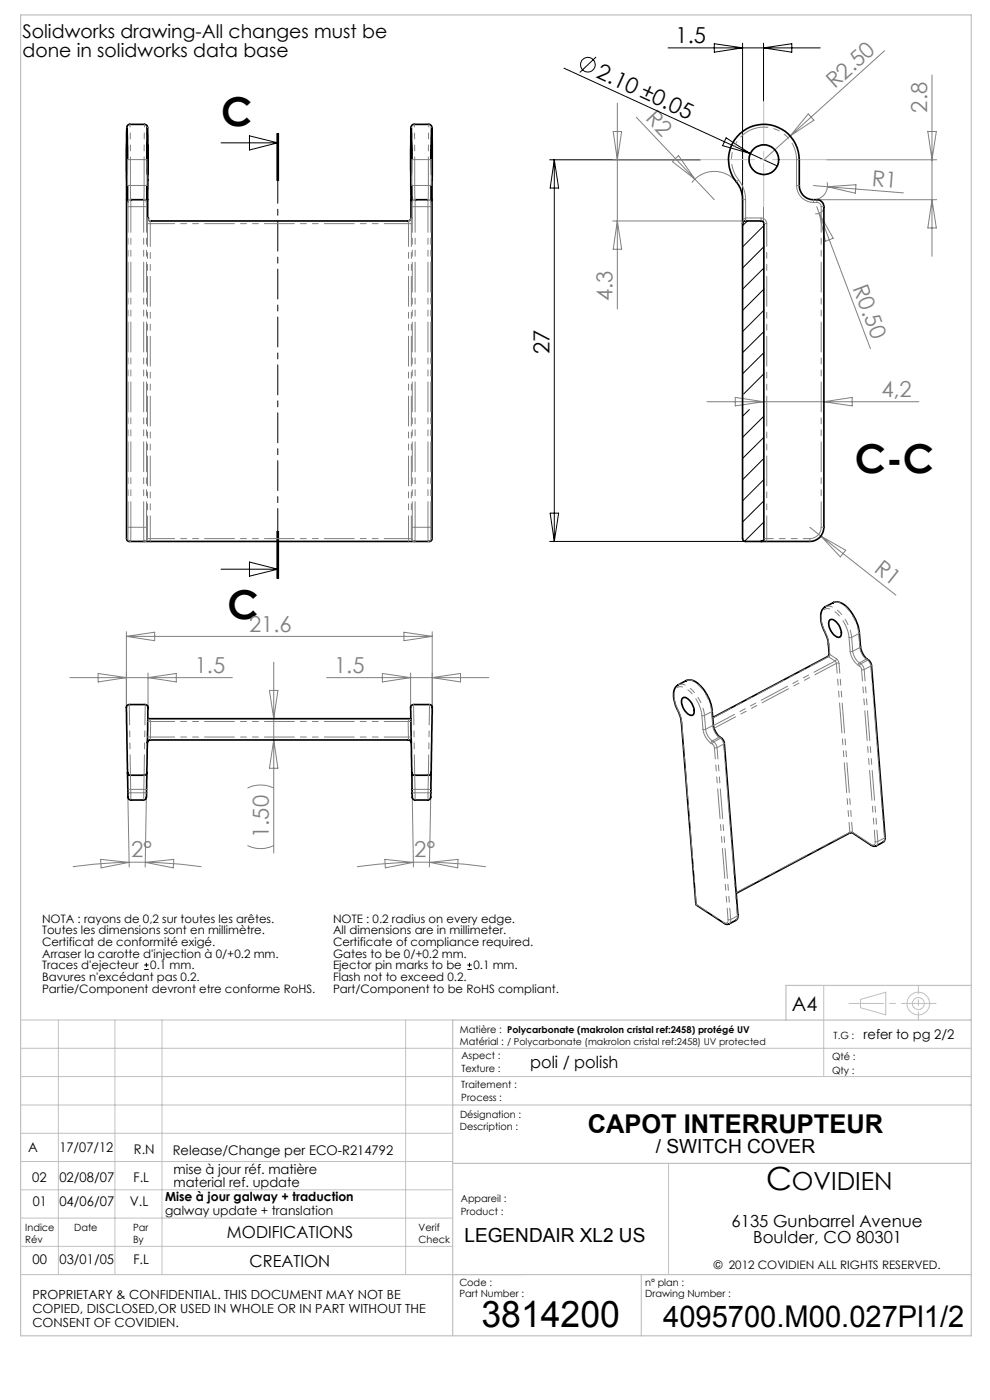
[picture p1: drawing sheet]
<svg xmlns="http://www.w3.org/2000/svg" width="210mm" height="297mm" viewBox="0 0 210 297" stroke-linecap="round" stroke-linejoin="round" font-family="sans-serif">
<g fill="none" stroke="#000" stroke-width=".21">
<path d="M119.6 14.5l39.5 18.1M126.4 12.1l-3.4 3.3M141.7 10.2h32.3M151.5 9.3l6 .9-6 .9zM157.5 9.2v38.3M162 9.2v12.3M162 10.2l6-.9v1.8zM46.9 30.3h12M52.9 28.8l6 1.5-6 1.5zM58.7 28.3v10M58.9 28.3v10M59.1 28.3v10"/>
<path d="M116.6 33.9h32M117.6 33.9v81M117.6 33.9l.9 6h-1.8zM154 29.2l5.1 3.4-5.8-1.7zM159.1 32.6l5.8 2.6M158.5 46.9l-1 1M162 47.9l-4.5 4.5M162 52.3l-4.5 4.6M162 56.9l-4.5 4.4M162 61.3l-4.5 4.6M162 65.8l-4.5 4.5M162 70.3l-4.5 4.5"/>
<path d="M162 74.8l-4.5 4.5M162 79.3l-4.2 4.3M159 86.9l-1.5 1.4M162 88.3l-4.5 4.5M162 92.8l-4.5 4.5M162 97.3l-4.5 4.5M52.9 119.2l6 1.6-6 1.4zM58.7 112.7v10M58.9 112.7v10M59.1 112.7v10zM116.6 114.9h41.6M116.7 108.9h1.8l-.9 6z"/>
<path d="M162 101.7l-4.5 4.6M162 106.3l-4.5 4.4M162 110.7l-4.1 4.1M46.9 120.8h12M30.6 205.7h.9M30.6 204.7h.9M31 204.3v.9M99.1 205.7h1M99.1 204.7h1M99.6 204.3v.9"/>
<circle cx="124.7" cy="13.7" r="1.56"/>
</g>
<g fill="none" stroke="#c0c0c0" stroke-width=".21">
<path d="M4.4 216.4h91.6M12.4 216.4v54M24.4 216.4v54M34.4 216.4v54M86 216.4v54M174.7 209.1v19.3M182.5 212l5.4-1.5v4.8l-5.4-1.5zM4.4 222.4h201.6M4.4 228.4h201.6M4.4 234.4h91.6M4.4 240.4h91.6M4.4 246.4h91.6"/>
<path d="M4.4 252.4h91.6M4.4 258.4h91.6M141.8 246.8v23.6M4.4 264.4h91.6M4.4 270.4h106.2"/>
<circle cx="162" cy="33.9" r="3.2"/>
<circle cx="194.8" cy="212.9" r="1.26"/>
<circle cx="194.8" cy="212.9" r="2.4"/>
</g>
<g fill="none" stroke="#808080" stroke-width=".21">
<path d="M187.6 10.8l-25.6 23.1M197.7 15.9v38.5M130 33.9h18.6M130.1 27.9h1.8l-.9 6zM131 21.9v43.6M135 24.9l12.4 13.1M142.6 34.3l1.3-1.3 3.5 5zM147.4 38l4.1 4.4M156.2 38.6a6 6 0 0 0-9.4 .1M171.5 24.2l1.1 1.3-5 3.4zM172.5 39.4l3 .2M175.3 33.9h23.4"/>
<path d="M175.4 38.7a2.98 2.98 0 0 1-2.9 3.7M175.5 39.6l16.1 1.3M175.5 39.6l6.1-.4-.2 1.8zM196.8 27.9h1.8l-.9 6zM130 46.9h28.2M131 46.9l.9 6h-1.8zM162 43.9v42.3M173.2 42.4h25.5M173.2 43.8l.6 1.5M173.8 45.3l10.8 28.7M173.8 45.3l2.9 5.2-1.6 .7zM174.8 43.8a1.5 1.5 0 0 1-1.9 1.5"/>
<path d="M197.7 42.4l.9 6h-1.8zM150 85.2h44.9M156 84.3l6 .9-6 .9zM174.8 85.2l6-.9v1.8zM171.8 111.9l18.2 14.4M174.1 113.7l5.3 3-1.1 1.4zM26.8 134v16.1M26.8 135h64.9M26.8 135l6-.9v1.8zM85.7 134.1l6 .9-6 .9zM91.7 134v16.1M14.8 143.8h34.5"/>
<path d="M20.8 142.9l6 .9-6 .9zM31.4 142.8v7.3M31.4 143.8l6-.9v1.8zM57.2 146.5h1.7l-.8 6zM58.1 140.5v40.5M58.1 157l.8 6h-1.7zM69.3 143.8h34.4M81.1 142.9l6 .9-6 .9zM87.1 142.8v7.3M91.7 143.8l6-.9v1.8zM27.1 169.1l.3 14.8M31 169.1l-.2 14.8"/>
<path d="M52.5 179.4a6.4 6.4 0 0 0 5.6 0M52.5 167.2a6.4 6.4 0 0 1 5.6 0M87.5 169.1l.2 14.8M91.4 169.1l-.3 14.8M21.3 182.3l6.1 .6-6 1.2zM27.4 182.9h3.4M27.4 182.9a101.7 101.7 0 0 0-11.9 1M30.8 182.9l6.1-.6-.1 1.8zM30.8 182.9a101.7 101.7 0 0 1 12 1M81.6 182.3l6.1 .6-6 1.2zM87.7 182.9h3.4M87.7 182.9a101.7 101.7 0 0 0-12 1"/>
<path d="M91.1 182.9a101.7 101.7 0 0 1 11.9 1M91.1 182.9l6.1-.6-.1 1.8z"/>
</g>
<path d="M58.9 28.3v94.4" fill="none" stroke="#000" stroke-width=".21" stroke-dasharray="6.3 1.3 1.3 1.3" stroke-dashoffset="1.7"/>
<path d="M180.1 212.9h18.5" fill="none" stroke="#c0c0c0" stroke-width=".21" stroke-dasharray="30.5 1.3 1.3 1.3" stroke-dashoffset="23.2"/>
<path d="M194.8 209v7.4" fill="none" stroke="#c0c0c0" stroke-width=".21" stroke-dasharray="30.5 1.3 1.3 1.3" stroke-dashoffset="28.7"/>
<path d="M162 43.9v-22.4" fill="none" stroke="#c0c0c0" stroke-width=".21" stroke-dasharray="30.5 1.3 1.3 1.3" stroke-dashoffset="21.2"/>
<path d="M148.6 33.9h26.7" fill="none" stroke="#c0c0c0" stroke-width=".21" stroke-dasharray="30.5 1.3 1.3 1.3" stroke-dashoffset="19"/>
<path d="M4.4 3.2h201.6v280.2h-201.6zM206 216.4h-110v67M206 209.1h-39.3v7.3M96 234.4h110M96 246.8h110M96 270.4h110M136 270.4v13" fill="none" stroke="#c0c0c0" stroke-width=".25"/>
<g fill="none" stroke="#000" stroke-width=".35">
<path d="M26.9 30.7v6.3zM26.9 27.1l-.1 87.2a.55 .55 0 0 0 .6 .6h63.7a.55 .55 0 0 0 .6-.6l-.1-87.2M27.1 39.4v3.5M31.2 39.4l-.1 3.5M31.3 27l-.1 6.9M31.3 30.7v6.3zM31.3 27a.63 .63 0 0 0-.6-.6h-3.2l-.5 .2-.1 .4 .2 6.9M31.3 27.1v19.2M87.2 27l.2-.5 .4-.1h3.2a.56 .56 0 0 1 .6 .6M87.2 27.1v19.2M87.2 30.8v6.2zM87.2 27l.1 6.9"/>
<path d="M87.3 39.4l.1 3.5M91.4 39.4v3.5M91.5 27l-.1 6.9M91.6 30.7v6.3zM157 28.4a7.5 7.5 0 0 1 8-1.4 7.5 7.5 0 0 1 4.5 6.9v5.5a3.1 3.1 0 0 0 3.7 3 1.51 1.51 0 0 1 1.6 1.4v68.1a2.95 2.95 0 0 1-3 3h-13.6a.56 .56 0 0 1-.7-.6v-71.9a6.3 6.3 0 0 0-1.8-4.5 7.5 7.5 0 0 1 1.3-9.5zM27.7 42.4h.1M27.7 42.4h2.8M30.5 42.4h.1M31.3 46.3h.1M31.3 46.3a.6 .6 0 0 0 .6 .6M31.9 46.9h54.7M87.2 46.3h.1"/>
<path d="M87.2 46.3a.6 .6 0 0 1-.6 .6M88 42.4h.1M88 42.4h2.8M157.5 47.5a.56 .56 0 0 1 .7-.6h3.2a.55 .55 0 0 1 .6 .6v66.8a.55 .55 0 0 1-.6 .6M175 128.8a2.1 2.1 0 0 0-.9 2.3 16.9 16.9 0 0 0 1.5 4.7l.3 3-.1 .4-24.6 13M175 128.7l1.8-.9a2.77 2.77 0 0 1 3.1 1.2 9.3 9.3 0 0 1 2.4 5.2l.2 3a4.3 4.3 0 0 0 2 3.1l.4 .8 2.8 36.5-.2 1-1.6 .9M176 131.5a1.27 1.27 0 0 1 1.7 .8 2.58 2.58 0 0 1 .6 2.8 1.34 1.34 0 0 1-1.7-.8 2.54 2.54 0 0 1-.6-2.8zM31.3 157.6a.6 .6 0 0 1 .6-.6h54.7a.6 .6 0 0 1 .6 .6M31.4 152.5h55.7M143.5 145.5l2.1-1.1a2.71 2.71 0 0 1 3.1 1.2 9.3 9.3 0 0 1 2.4 5.2l.2 2.9a4.4 4.4 0 0 0 2 3.1l.3 .7 2.9 36.6v.7l-.3 .3-2 1-.5-.1-6.1-4.2-3.1-38.6-.4-1.8a6.8 6.8 0 0 1-.9-5.4zM144.8 148.1a1.24 1.24 0 0 1 1.7 .7 2.58 2.58 0 0 1 .5 2.8 1.38 1.38 0 0 1-1.7-.7 2.47 2.47 0 0 1-.5-2.8zM145.6 144.4h.1"/>
<path d="M27.1 163.9l-.3-12.6a1.9 1.9 0 0 1 .3-1.7l3.7-.1a.75 .75 0 0 1 .6 1l-.2 13.4M27.1 163.9a.55 .55 0 0 0 .6 .6h2.9a.55 .55 0 0 0 .6-.6M27.1 163.9v4.3a1.15 1.15 0 0 0 .6 1.5h2.7a1.21 1.21 0 0 0 .7-1.5l.1-4.3M87.3 163.9l-.2-12.6a2.1 2.1 0 0 1 .2-1.7l.4-.1h3.4a.75 .75 0 0 1 .6 1l-.3 13.4M87.3 163.9a.55 .55 0 0 0 .6 .6h2.9a.55 .55 0 0 0 .6-.6M87.3 163.9l.1 4.3a1.21 1.21 0 0 0 .7 1.5h2.7a1.15 1.15 0 0 0 .6-1.5v-4.3M185.9 179.4l-.5 .1-.5-.1-4-2.7h-.7l-24 12.8"/>
<circle cx="162" cy="33.9" r="3.2"/>
</g>
<g fill="none" stroke="#808080" stroke-width=".21" stroke-dasharray="6.3 1.3 1.3 1.3 1.3 1.3">
<path d="M27 27h-.1M27.1 39.3v-5.4M27.7 39.3v3M27.7 39.3h-.6M27.7 39.3h2.9M27.7 33.9h-.6M27.7 33.9h2.9M27.7 33.9v5.4M30.6 39.3v-5.4M31.2 33.9v5.4M31.2 39.3h-.6M31.2 33.9h-.6"/>
<path d="M31.3 27h.1M87.3 27h-.1M87.4 39.3v-5.4M87.4 39.3h.6M87.4 33.9h.6M88 39.3v3M88 39.3h2.9M88 33.9v5.4M88 33.9h2.9M90.9 39.3v-5.4M91.5 33.9v5.4M91.5 39.3h-.6"/>
<path d="M91.5 33.9h-.6M91.6 27h.1M156.7 38.2l-.5 .4M156.7 38.2a6.6 6.6 0 0 1 1.5 4.1M169 33.9h.6M169 39.3v-5.4M169 39.3h.6M27.1 42.9h.1M27.2 43.8l-.1-.9M27.7 42.3a.6 .6 0 0 0-.6 .6M27.7 42.3l.1 1.5M27.8 43.8h-.6"/>
<path d="M27.8 43.8h2.7M30.5 43.8v-1.5M30.5 42.3l.1-3M31.1 43.8h-.6M31.1 42.9v.9M31.1 42.9a.6 .6 0 0 0-.6-.6M31.1 42.9h.1M31.3 46.2h.1M31.3 46.2v1.2M31.9 47.4h-.6M31.9 46.8a.6 .6 0 0 1-.6-.6M31.9 46.8v.6"/>
<path d="M32 46.8a.6 .6 0 0 1-.6-.6M86.7 47.4l-.1-.6M87.2 46.2h.1M87.2 46.2a.6 .6 0 0 1-.6 .6M87.3 47.4l-.1-1.2M87.3 47.4h-.6M87.4 42.9h.1M87.4 42.9a.6 .6 0 0 1 .6-.6M87.5 43.8l-.1-.9M87.5 43.8h.6M88 42.3l.1 1.5M88.1 43.8h2.7"/>
<path d="M90.8 43.8v-1.5M90.8 43.8h.6M90.8 42.3l.1-3M91.4 42.9v.9M91.4 42.9a.6 .6 0 0 0-.6-.6M91.4 42.9h.1M157.6 47.4a1.07 1.07 0 0 1 .6-1.2M158.2 46.2v.6M158.2 46.2h.1M158.2 46.2h3.2M158.2 42.3v3.9M158.2 42.3h-.6"/>
<path d="M161.4 46.2l.1 .6M162.6 47.4h-.5M162.6 47.4a1.2 1.2 0 0 0-1.2-1.2M172.6 42.9a3.6 3.6 0 0 1-3.6-3.6M172.6 42.9v-.6M173.3 42.9h-.7M173.3 42.9v-.6M174.2 43.8a.9 .9 0 0 0-.9-.9M174.2 43.8h.6M26.9 114.3h.2M27.1 114.3l.1-2.4M27.1 114.3a.6 .6 0 0 0 .6 .6"/>
<path d="M27.8 111.9h-.6M27.8 111.9l-.1 3M27.8 111.9h2.7M30.5 114.9v-3M31.1 111.9h-.6M31.1 111.9v2.4M31.1 114.3a.6 .6 0 0 1-.6 .6M31.1 114.3h.2M31.3 114.3a.6 .6 0 0 1-.6 .6M31.3 114.3h.6M31.9 114.3v.6M86.7 114.3h.6"/>
<path d="M86.7 114.3v.6M87.3 114.3h.1M87.3 114.3a.6 .6 0 0 0 .6 .6M87.4 114.3l.1-2.4M87.4 114.3a.6 .6 0 0 0 .6 .6M87.5 111.9h.6M88.1 111.9l-.1 3M88.1 111.9h2.7M90.8 111.9h.6M90.8 114.9v-3M90.8 114.9a.6 .6 0 0 0 .6-.6M91.4 111.9v2.4"/>
<path d="M91.4 114.3h.3M162.1 114.3h.5M162.6 114.3v.6M171.8 114.3a2.4 2.4 0 0 0 2.4-2.4M171.8 114.3v.6M174.2 111.9h.6M175 134.1l.5 1.1 .3 1.5M175 134.1h.1M175.7 139.3v-.1M175.7 139.3h.1M175.8 136.7l.2 2.1M175.8 136.7v-.1"/>
<path d="M175.9 138.8h.1M176 138.8h.1M176 138.8l-.3 .5M176 138.8l1.4 .9M177.4 139.7l-.3 .5M180.1 135.2h.6M180.3 138.2l-.2-3M180.3 138.2h.6M180.7 135.2l1.5-.8M180.7 135.2l.2 3M180.9 138.2l1.5-.8M180.9 138.2a3.6 3.6 0 0 0 1.4 2.4"/>
<path d="M182.3 134.2l-.1 .2M182.4 137.4l-.2-3M182.5 137.2l-.1 .2M183.7 139.8a3.8 3.8 0 0 1-1.3-2.4M184 139.8h-.3M31.4 152.5l.4 .2 .2 .4M31.9 156.4h-.6M31.9 156.4v.6M32 153.1l-.1 3.3M32 153.1h-.6M32 153.1h.1M86.6 153.1l.2-.4 .4-.2"/>
<path d="M86.6 153.1h.1M86.6 156.4v-3.3M86.7 157l-.1-.6M87.2 153.1h-.6M87.2 156.4h-.6M143.8 150.7l.5 1 .3 1.6M143.8 150.7h.1M144.6 153.3l-.1-.1M149.1 154.7l-.2-2.9M149.4 151.8h-.5M149.4 151.8l1.5-.8M149.4 151.8l.3 2.9"/>
<path d="M149.7 154.7h-.6M149.7 154.7l1.5-.8M149.7 154.7a3.6 3.6 0 0 0 1.4 2.5M150.8 157.7a4.4 4.4 0 0 1-1.7-3M151.1 157.2l-.3 .5M151.1 157.2l1.4-.8M151.1 157.2l.3 .2M151.1 150.8l-.2 .2M151.1 157.9l-.3-.2M151.2 153.9l-.3-2.9M151.3 153.7l-.1 .2M151.4 157.4l.5 .5 .2 .7"/>
<path d="M151.4 157.4l-.3 .5M151.4 157.4l1.4-.8M151.5 158.6l-.4-.7M152.1 158.6h-.6M152.1 158.6l1.4-.7M152.5 156.4a3.8 3.8 0 0 1-1.3-2.5M152.8 156.4h-.3M152.8 156.6l-.3-.2M153.1 156.6h-.3M153.5 157.9l-.3-.8-.4-.5M153.7 157.7l-.2 .2M177.1 140.2l-1.4-.9"/>
<path d="M177.4 140.7l-.3-.5M178 140.7l-.2-.5-.4-.5M178 140.7h-.6M182 141.1a4.4 4.4 0 0 1-1.7-2.9M182 141.1l.3-.5M182.3 140.6l1.4-.8M182.3 140.6l.3 .2M182.3 141.3l-.3-.2M182.3 141.3l.3-.5M182.6 140.8l.5 .5 .2 .7M182.6 140.8l1.4-.7M182.8 142l-.5-.7"/>
<path d="M182.8 142h.5M183.3 142l1.4-.7M184 140.1l-.3-.3M184.3 140.1h-.3M184.7 141.3l-.2-.7-.5-.5M184.7 141.3l.2-.2M27.7 164.5v3M27.7 167.5h-.6M27.7 167.5h2.8M27.7 167.5v.7M27.7 168.2h2.8M27.7 168.2l.1 1.5"/>
<path d="M27.7 168.2h-.6M30.5 169.7v-1.5M30.5 168.2v-.7M30.5 167.5l.1-3M31.1 168.2h-.6M31.1 167.5h-.6M87.4 167.5h.6M87.4 168.2h.6M88 164.5v3M88 167.5h2.8M88 167.5v.7M88 168.2l.1 1.5"/>
<path d="M88 168.2h2.8M90.8 169.7v-1.5M90.8 168.2v-.7M90.8 167.5l.1-3M91.4 168.2h-.6M91.4 167.5h-.6M180.3 176.6h.5M180.3 176.6l-.1 .1M180.8 176.6l3.9 2.5M180.8 176.6l.1 .1M184.7 179.1a.56 .56 0 0 0 .8 .1 .56 .56 0 0 0 .2-.7M184.7 179.1l.1 .2"/>
<path d="M185.7 178.5h.5M186.2 178.5l1.4-.7M186.2 178.5v.6l-.3 .3M187.3 178.7l.3-.4v-.5M187.6 177.8l.2-.2M147.7 191.9l-.1-.2M147.7 191.9l.1 .1M153.5 195.7a.56 .56 0 0 0 .7 .1 .56 .56 0 0 0 .2-.7M153.5 195.7l.1 .2M155 195.1h-.6M155 195.1l1.4-.8M155 195.1v.5l-.3 .4"/>
<path d="M156.1 195.2l.3-.3v-.6M156.6 194.1l-.2 .2"/>
</g>
<path d="M27.8 43.8v68.1M31.1 43.8v68.1M88.1 43.8v68.1M91.4 43.8v68.1M27.2 111.9v-68.1M30.5 111.9v-68.1M87.5 111.9v-68.1M90.8 111.9v-68.1M174.2 111.9v-68.1" fill="none" stroke="#808080" stroke-width=".21" stroke-dasharray="6.3 1.3 1.3 1.3 1.3 1.3" stroke-dashoffset=".9"/>
<path d="M31.9 47.4v66.9M87.3 47.4v66.9M162.6 47.4v66.9M31.3 114.3v-66.9M86.7 114.3v-66.9" fill="none" stroke="#808080" stroke-width=".21" stroke-dasharray="6.3 1.3 1.3 1.3 1.3 1.3" stroke-dashoffset="1.5"/>
<path d="M27.5 26.4l.2 7.5M30.6 33.9l.1-7.5M87.8 26.4l.2 7.5M90.9 33.9l.1-7.5" fill="none" stroke="#808080" stroke-width=".21" stroke-dasharray="6.3 1.3 1.3 1.3 1.3 1.3" stroke-dashoffset="5.8"/>
<path d="M86.7 47.4h-54.8M31.9 114.3h54.8M31.9 156.4h54.7M177.4 140.7l-25.9 13.8" fill="none" stroke="#808080" stroke-width=".21" stroke-dasharray="6.3 1.3 1.3 1.3 1.3 1.3" stroke-dashoffset="1.2"/>
<path d="M169 33.9a6.9 6.9 0 0 0-9.2-6.5 6.9 6.9 0 0 0-3.1 10.8" fill="none" stroke="#808080" stroke-width=".21" stroke-dasharray="6.3 1.3 1.3 1.3 1.3 1.3" stroke-dashoffset="2.7"/>
<path d="M162.6 114.3h9.2" fill="none" stroke="#808080" stroke-width=".21" stroke-dasharray="6.3 1.3 1.3 1.3 1.3 1.3" stroke-dashoffset="5"/>
<path d="M144.6 153.3l3.1 38.6" fill="none" stroke="#808080" stroke-width=".21" stroke-dasharray="6.3 1.3 1.3 1.3 1.3 1.3" stroke-dashoffset="2.9"/>
<path d="M180.1 135.2a7.9 7.9 0 0 0-3.9-5.9 1.48 1.48 0 0 0-1.6 .2 1.48 1.48 0 0 0-.4 1.5l.2 1.5 .6 1.6M148.9 151.8a7.9 7.9 0 0 0-3.9-6 1.48 1.48 0 0 0-1.6 .2 1.48 1.48 0 0 0-.4 1.6l.2 1.5 .6 1.6" fill="none" stroke="#808080" stroke-width=".21" stroke-dasharray="6.3 1.3 1.3 1.3 1.3 1.3" stroke-dashoffset="2.5"/>
<path d="M152.1 158.6l2.9 36.5M183.3 142l2.9 36.5M185.7 178.5l-2.9-36.5M187.6 177.8l-2.9-36.5M154.4 195.1l-2.9-36.5M156.4 194.3l-2.9-36.4" fill="none" stroke="#808080" stroke-width=".21" stroke-dasharray="6.3 1.3 1.3 1.3 1.3 1.3" stroke-dashoffset="3.9"/>
<path d="M147.7 191.9l5.8 3.8" fill="none" stroke="#808080" stroke-width=".21" stroke-dasharray="6.3 1.3 1.3 1.3 1.3 1.3" stroke-dashoffset="3.5"/>
<path d="M175.1 128.7a2.57 2.57 0 0 1 2.7 .9 9.4 9.4 0 0 1 2.9 5.6M143.8 145.3a2.57 2.57 0 0 1 2.8 .9 9.4 9.4 0 0 1 2.8 5.6" fill="none" stroke="#808080" stroke-width=".21" stroke-dasharray="6.3 1.3 1.3 1.3 1.3 1.3" stroke-dashoffset="4.8"/>
<path d="M182.2 134.4a8.7 8.7 0 0 0-4.3-6.6l-.6-.1-.5 .1M150.9 151a8.7 8.7 0 0 0-4.2-6.7l-.6-.1-.5 .2" fill="none" stroke="#808080" stroke-width=".21" stroke-dasharray="6.3 1.3 1.3 1.3 1.3 1.3" stroke-dashoffset="4.9"/>
<path d="M86.6 153.1h-54.6M151.4 153.9l25.7-13.7" fill="none" stroke="#808080" stroke-width=".21" stroke-dasharray="6.3 1.3 1.3 1.3 1.3 1.3" stroke-dashoffset="1.3"/>
<path d="M178 140.7l2.8 35.9M180.3 176.6l-2.9-35.9" fill="none" stroke="#808080" stroke-width=".21" stroke-dasharray="6.3 1.3 1.3 1.3 1.3 1.3" stroke-dashoffset="4.3"/>
<path d="M156.2 189.3l24.1-12.7" fill="none" stroke="#808080" stroke-width=".21" stroke-dasharray="6.3 1.3 1.3 1.3 1.3 1.3" stroke-dashoffset="2.2"/>
<path d="M175.7 139.3l-24.5 13M27.4 149.5l.3 15M87.7 149.5l.3 15M30.6 164.5l.2-15M90.9 164.5l.2-15" fill="none" stroke="#808080" stroke-width=".21" stroke-dasharray="6.3 1.3 1.3 1.3 1.3 1.3" stroke-dashoffset="2"/>
<g font-size="8.5">
<text x="46.9" y="26.7">C</text>
<text x="181.4" y="100.4">C-C</text>
<text x="48.3" y="131.2">C</text>
</g>
<text font-size="7.8" x="102.1" y="281.4">3814200</text>
<text font-size="6.8" x="162.5" y="252.4">C</text>
<text font-size="6.3" x="140.7" y="281.5">4095700.M00.027Pl1/2</text>
<text font-size="5.5" x="124.7" y="240.4">CAPOT INTERRUPTEUR</text>
<text font-size="5.3" x="168" y="252.4">OVIDIEN</text>
<g font-size="4.7">
<text x="143.3" y="9.1">1.5</text>
<text x="126.3" y="16.4" transform="rotate(25 126.3 16.4)">2.10 ±0.05</text>
<text x="116.6" y="75.1" transform="rotate(-90 116.6 75.1)">27</text>
</g>
<g font-size="4.7" fill="#808080">
<text x="177.1" y="19" transform="rotate(-42 177.1 19)">R2.50</text>
<text x="196.7" y="23.9" transform="rotate(-90 196.7 23.9)">2.8</text>
<text x="136.8" y="25.3" transform="rotate(47 136.8 25.3)">R2</text>
<text x="184.9" y="39.4" transform="rotate(5 184.9 39.4)">R1</text>
<text x="130" y="64" transform="rotate(-90 130 64)">4.3</text>
<text x="180.9" y="61.1" transform="rotate(69 180.9 61.1)">R0.50</text>
<text x="187" y="84.2">4,2</text>
<text x="185.2" y="121.2" transform="rotate(38 185.2 121.2)">R1</text>
<text x="52.8" y="134">21.6</text>
<text x="41.3" y="142.7">1.5</text>
<text x="70.9" y="142.7">1.5</text>
<text x="57.1" y="177.8" transform="rotate(-90 57.1 177.8)">1.50</text>
<text x="27.8" y="181.9" transform="rotate(1 27.8 181.9)">2°</text>
<text x="87.9" y="181.9">2°</text>
</g>
<text font-size="4.2" x="167.9" y="214.4">A4</text>
<g font-size="4.1">
<text x="139.1" y="244.7">/ SWITCH COVER</text>
<text x="98.5" y="263.6">LEGENDAIR XL2 US</text>
</g>
<g font-size="4">
<text x="4.8" y="8.1">Solidworks drawing-All changes must be</text>
<text x="4.8" y="12.1">done in solidworks data base</text>
</g>
<g font-size="3.5">
<text x="112.5" y="226.6">poli / polish</text>
<text x="48.2" y="262.6">MODIFICATIONS</text>
<text x="155.2" y="260.2">6135 Gunbarrel Avenue</text>
<text x="159.8" y="263.7">Boulder, CO 80301</text>
<text x="53" y="268.7">CREATION</text>
</g>
<g font-size="2.8">
<text x="183.2" y="220.3">refer to pg 2/2</text>
<text x="6" y="244.4">A</text>
<text x="12.6" y="244.4">17/07/12</text>
<text x="28.4" y="244.8">R.N</text>
<text x="36.6" y="245">Release/Change per ECO-R214792</text>
<text x="6.8" y="250.7">02</text>
<text x="12.6" y="250.7">02/08/07</text>
<text x="28.3" y="250.8">F.L</text>
<text x="36.8" y="249">mise à jour réf. matière</text>
<text x="36.8" y="251.9">material ref. update</text>
<text x="6.9" y="255.9">01</text>
<text x="12.6" y="255.9">04/06/07</text>
<text x="27.5" y="255.9">V.L</text>
<text x="6.9" y="268.2">00</text>
<text x="12.6" y="268.2">03/01/05</text>
<text x="28.3" y="268.2">F.L</text>
</g>
<g font-size="2.7">
<text x="35" y="254.8">Mise à jour galway + traduction</text>
<text x="35" y="257.8">galway update + translation</text>
<text x="6.9" y="275.5">PROPRIETARY &amp; CONFIDENTIAL. THIS DOCUMENT MAY NOT BE</text>
<text x="6.9" y="278.5">COPIED, DISCLOSED,OR USED IN WHOLE OR IN PART WITHOUT THE</text>
<text x="6.9" y="281.5">CONSENT OF COVIDIEN.</text>
</g>
<g font-size="2.5">
<text x="8.9" y="195.8">NOTA : rayons de 0,2 sur toutes les arêtes.</text>
<text x="70.6" y="195.8">NOTE : 0.2 radius on every edge.</text>
<text x="8.9" y="198.2">Toutes les dimensions sont en millimètre.</text>
<text x="8.9" y="200.7">Certificat de conformité exigé.</text>
<text x="8.9" y="203.2">Arraser la carotte d'injection à 0/+0.2 mm.</text>
<text x="70.6" y="198.2">All dimensions are in millimeter.</text>
<text x="70.6" y="200.7">Certificate of compliance required.</text>
<text x="70.6" y="203.2">Gates to be 0/+0.2 mm.</text>
<text x="8.9" y="205.6">Traces d'ejecteur</text>
<text x="8.9" y="208.1">Bavures n'excédant pas 0.2.</text>
<text x="31.9" y="205.6">0.1 mm.</text>
<text x="70.6" y="205.6">Ejector pin marks to be</text>
<text x="70.6" y="208.1">Flash not to exceed 0.2.</text>
<text x="100.4" y="205.6">0.1 mm.</text>
<text x="8.9" y="210.6">Partie/Component devront etre conforme RoHS.</text>
<text x="70.6" y="210.6">Part/Component to be RoHS compliant.</text>
<text x="151.4" y="269.3">© 2012 COVIDIEN ALL RIGHTS RESERVED.</text>
</g>
<g font-size="2.1">
<text x="97.6" y="221.6">Matérial : / Polycarbonate (makrolon cristal ref:2458) UV protected</text>
<text x="97.6" y="219.2">Matière : Polycarbonate (makrolon cristal ref:2458) protégé UV</text>
<text x="176.8" y="220.3">T.G :</text>
<text x="97.9" y="224.7">Aspect :</text>
<text x="97.9" y="227.4">Texture :</text>
<text x="176.5" y="224.8">Qté :</text>
<text x="176.5" y="227.8">Qty :</text>
<text x="97.9" y="233.5">Process :</text>
<text x="97.9" y="230.7">Traitement :</text>
<text x="97.6" y="239.8">Description :</text>
<text x="97.6" y="237.2">Désignation :</text>
<text x="97.7" y="257.7">Product :</text>
<text x="97.7" y="255">Appareil :</text>
<text x="5.4" y="261.1">Indice</text>
<text x="5.4" y="263.7">Rév</text>
<text x="15.7" y="261.1">Date</text>
<text x="28.2" y="261.1">Par</text>
<text x="28.2" y="263.7">By</text>
<text x="88.8" y="263.7">Check</text>
<text x="88.8" y="261.1">Verif</text>
<text x="97.4" y="275.1">Part Number :</text>
<text x="97.4" y="272.9">Code :</text>
<text x="136.9" y="272.9">n° plan :</text>
<text x="136.9" y="275.1">Drawing Number :</text>
</g>
</svg>
